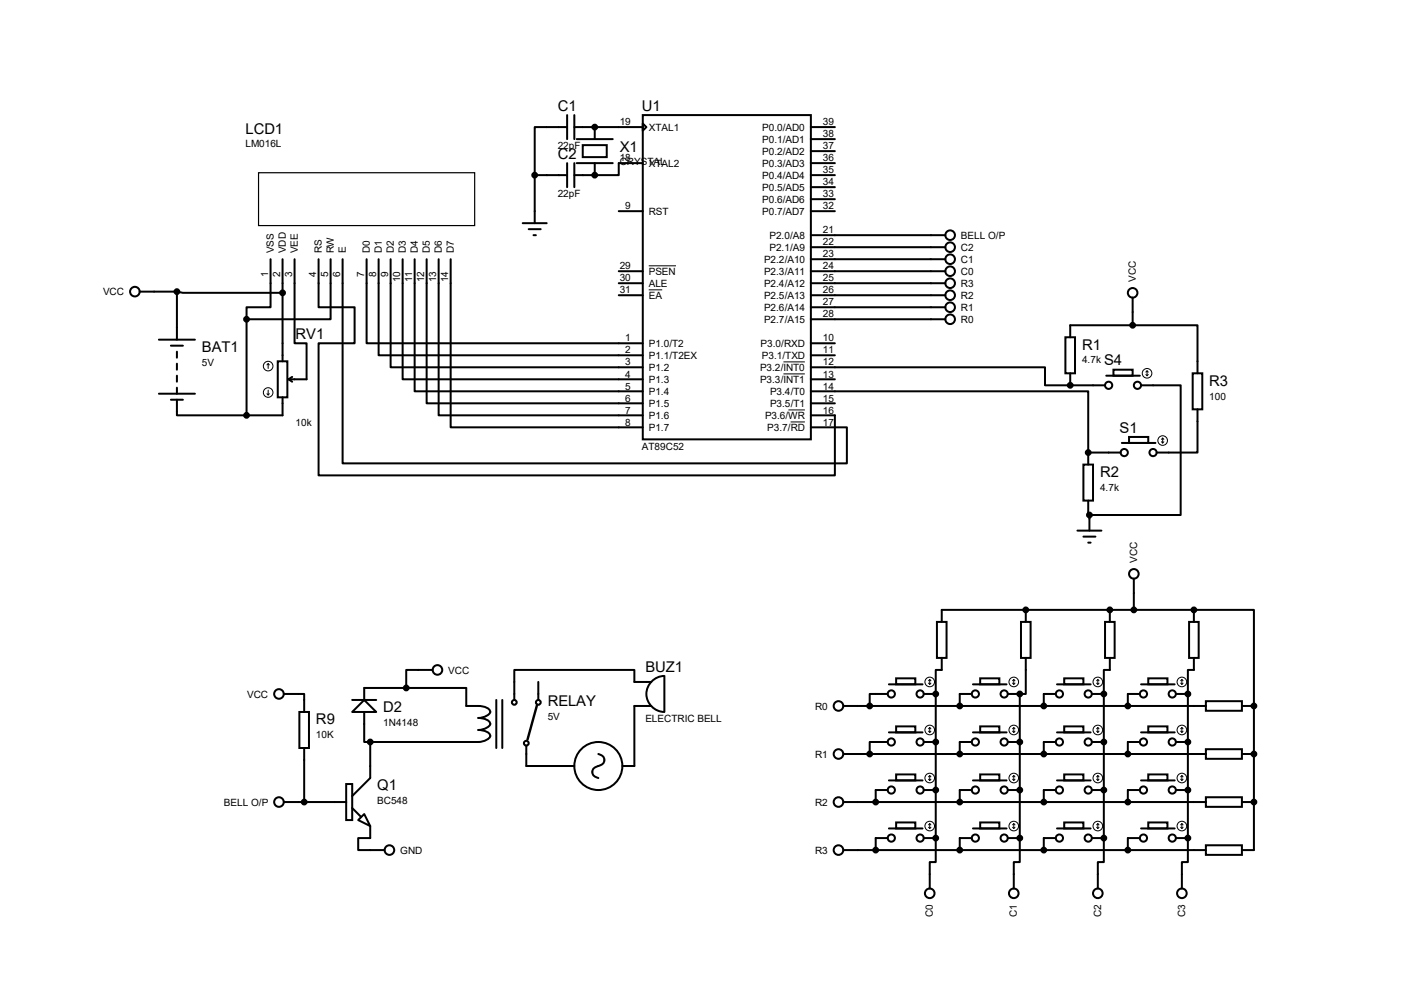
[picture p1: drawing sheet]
<svg xmlns="http://www.w3.org/2000/svg" width="297mm" height="210mm" viewBox="0 0 297 210" stroke-linecap="round" stroke-linejoin="round" font-family="sans-serif">
<g fill="none" stroke="#000" stroke-width=".42">
<path d="M113.1 37v10.2M113.1 37h6.9M120 26.9h-6.9v10.1M120 24.3v5.1M120 34.5v5.1M121.5 26.9h14.5M121.5 37h4.3M121.5 24.3v5.1M121.5 34.5v5.1M122 34.5h7.6M122 29.4h7.6M123.3 30.7h5.1v2.5h-5.1z"/>
<path d="M125.8 26.9v2.5M125.8 34.5v2.5M136 24.3h35.5v68.6h-35.5zM136 26.1l.7 .8-.7 .7zM136 34.5h-5.1v2.5h-5.1M171.5 26.9h5.1M171.5 37h5.1M171.5 34.5h5.1M171.5 29.4h5.1M171.5 32h5.1M171.5 39.6h5.1M57.2 54.8v10.2h-5v2.5"/>
<path d="M59.8 54.8v21.6M62.3 54.8v17.8h2.6v7.6h-3.9M67.4 54.8v10.2h7.6v7.6h-7.6v27.9h109.2v-12.7h-5.1M69.9 54.8v12.7h-17.7M72.5 54.8v43.2h106.7v-7.6h-7.7M77.6 54.8v17.8h58.4M80.1 54.8v20.3h55.9M82.6 54.8v22.9h53.4M85.2 54.8v25.4h50.8M87.7 54.8v28h48.3M90.3 54.8v30.5h45.7M92.8 54.8v33h43.2"/>
<path d="M95.3 54.8v35.6h40.7M110.6 47.2h5.1M111.8 48.5h2.6M112.9 49.7h.5M130.9 57.4h5.1M130.9 59.9h5.1M130.9 44.7h5.1M171.5 52.3h28.5M171.5 54.8h28.5M171.5 57.4h28.5M171.5 59.9h28.5M171.5 49.7h28.5"/>
<path d="M171.5 44.7h5.1M171.5 42.1h5.1M29.5 61.7h7.9M33.6 71.8h7.6M36.2 73.1h2.5M37.4 61.7l1.3 .2h21.1M37.4 61.7v10.1M37.4 74.4v1.2M37.4 76.9v1.3M37.4 79.5v1.2M52.2 67.5v20.3M58.8 76.4h2v7.6h-2z"/>
<path d="M61.8 79.7l-.8 .5M130.9 62.4h5.1M171.5 77.7h49.6v3.8h5.3M171.5 62.4h28.5M171.5 65h28.5M171.5 67.5h28.5M171.5 72.6h5.1M171.5 75.1h5.1M225.4 71.3h2v7.7h-2zM226.4 79v2.5M234 79.5h7.1M235.5 78.2h4.1v1.3h-4.1z"/>
<path d="M239.6 68.8h13.7v10.2M239.6 68.8h-13.2v2.5M239.6 62.9v5.9M252.3 79h2v7.6h-2zM33.6 83.3h7.6M36.2 84.5h2.5M37.4 84.5v3.3h14.8M37.4 82v1.3M59.8 84v3.8h-7.6M61 80.2l.8 .5M171.5 82.8h58.7v12.9M171.5 80.2h5.1"/>
<path d="M171.5 85.3h5.1M226.4 81.5h7.4M229.2 98.3h2v7.6h-2zM230.2 95.7h6.9M230.2 95.7v2.6M237.3 93.7h7.1M238.8 92.4h4.1v1.3h-4.1zM241.4 81.5h8.4v27.4h-19.3M253.3 86.6v9.1h-8.6M227.9 112.2h5.1M229.2 113.5h2.5M230.2 105.9v2.5l.3 .5"/>
<path d="M230.2 114.8h.5M230.5 108.9v3.3M198.2 131.5h2v7.6h-2zM199.2 139.1v2.6h-1.2v5.1M216 131.5h2v7.6h-2zM217 139.1v7.7h-1.3M217 129v2.5M233.8 131.5h2v7.6h-2zM234.8 139.1v2.6h-1.3v5.1M234.8 129v2.5M239.9 122.4v6.6M251.5 131.5h2.1v7.6h-2.1z"/>
<path d="M252.6 139.1v2.6h-1.3v5.1M252.6 129h12.7v20.3M252.6 129h-53.4v2.5M252.6 129v2.5M60 146.8h4.3v3.8M63.3 150.6h2.1v7.6h-2.1zM64.3 158.2v11.4M74.5 150.6l2.5-2.6 2.6 2.6zM74.5 148h5.1M77 150.6v6.3h1.3M78.3 156.9v7.6l-3.8 3.9M85.9 145.5h12.7v3.8a8.5 8.5 0 0 1 4.3 .4 .88 .88 0 0 1 .8 .8 .88 .88 0 0 1-.8 .9l-1.7 .4a2.31 2.31 0 0 1 2.5 1.3 2.69 2.69 0 0 1-2.5 1.3 2.31 2.31 0 0 1 2.5 1.3 2.69 2.69 0 0 1-2.5 1.2h-22.9"/>
<path d="M85.9 145.5h-8.9v2.5M91.5 141.7h-5.6v3.8M105 148v10.2M106.3 148v10.2M111.3 157.7v4.3h10.2M113.9 144.2v3.8M126.6 159.5a1.27 1.27 0 0 1 1.2 1.2 1.27 1.27 0 0 1-1.2 1.3 1.27 1.27 0 0 0-1.3 1.3 1.27 1.27 0 0 0 1.3 1.2M137.8 144.2h-3.6v-2.5h-25.4v6.3M137.8 149.3h-3.6v12.7h-2.5M137.9 144.1a3.8 3.8 0 0 1 2.6-1.1v7.6a3.8 3.8 0 0 1-3.4-2.4 3.8 3.8 0 0 1 .8-4.1zM178.4 149.3h76.7M178.4 159.5h76.7"/>
<path d="M187.8 156.9h-3.8v2.6M187.8 146.8h-3.8v2.5M188 154.9h7.2M188 144.7h7.2M189.6 153.6h4v1.3h-4zM189.6 143.5h4v1.2h-4zM195.4 156.9h2.6M195.4 146.8h2.6M198 146.8v30.4M205.6 146.8h-2.6v2.5M205.6 156.9h-2.6v2.6M205.8 154.9h7.1"/>
<path d="M205.8 144.7h7.1M207.3 153.6h4.1v1.3h-4.1zM207.3 143.5h4.1v1.2h-4.1zM213.2 156.9h2.5M213.2 146.8h2.5M215.7 146.8v30.4M223.4 146.8h-2.6v2.5M223.4 156.9h-2.6v2.6M223.6 154.9h7.1M223.6 144.7h7.1M225.1 153.6h4.1v1.3h-4.1zM225.1 143.5h4.1v1.2h-4.1z"/>
<path d="M231 156.9h2.5M231 146.8h2.5M233.5 146.8v30.4M241.1 146.8h-2.5v2.5M241.1 156.9h-2.5v2.6M241.4 154.9h7.1M241.4 144.7h7.1M242.9 153.6h4.1v1.3h-4.1zM242.9 143.5h4.1v1.2h-4.1zM248.8 156.9h2.5M248.8 146.8h2.5M251.3 146.8v30.4"/>
<path d="M255.1 148.3h7.6v2h-7.6zM255.1 158.5h7.6v2h-7.6zM262.7 149.3h2.6M262.7 159.5h2.6M265.3 149.3v30.5h-2.6M60 169.6h13.2M73.2 165.8h1.3v7.6h-1.3zM74.5 170.9l1.8 1.8M77 172.2l1.3 2.5-2.5-1.3zM78.3 174.7v2.5h-2.5v2.6h5.6M178.4 169.6h76.7M178.4 179.8h76.7"/>
<path d="M187.8 167.1h-2.5v2.5M187.8 177.2h-2.5v2.6M188 175.2h7.2M188 165.1h7.2M189.6 173.9h4v1.3h-4zM189.6 163.8h4v1.3h-4zM195.4 177.2h2.6M195.4 167.1h2.6M198 177.2v5.1h-1.3v5.6M205.6 167.1h-2.6v2.5M205.6 177.2h-2.6v2.6M205.8 175.2h7.1"/>
<path d="M205.8 165.1h7.1M207.3 173.9h4.1v1.3h-4.1zM207.3 163.8h4.1v1.3h-4.1zM213.2 177.2h2.5M213.2 167.1h2.5M215.7 177.2v5.1h-1.2v5.6M223.4 167.1h-2.6v2.5M223.4 177.2h-2.6v2.6M223.6 175.2h7.1M223.6 165.1h7.1M225.1 173.9h4.1v1.3h-4.1zM225.1 163.8h4.1v1.3h-4.1z"/>
<path d="M231 177.2h2.5M231 167.1h2.5M233.5 177.2v5.1h-1.3v5.6M241.1 167.1h-2.5v2.5M241.1 177.2h-2.5v2.6M241.4 175.2h7.1M241.4 165.1h7.1M242.9 173.9h4.1v1.3h-4.1zM242.9 163.8h4.1v1.3h-4.1zM248.8 177.2h2.5M248.8 167.1h2.5M251.3 177.2v5.1h-1.3v5.6"/>
<path d="M255.1 168.6h7.6v2h-7.6zM255.1 178.8h7.6v2h-7.6zM262.7 169.6h2.6"/>
<circle cx="201" cy="57.4" r="1.02"/>
<circle cx="201" cy="49.7" r="1.02"/>
<circle cx="201" cy="54.8" r="1.02"/>
<circle cx="201" cy="52.3" r="1.02"/>
<circle cx="201" cy="59.9" r="1.02"/>
<circle cx="28.5" cy="61.7" r="1.02"/>
<circle cx="201" cy="62.4" r="1.02"/>
<circle cx="201" cy="65" r="1.02"/>
<circle cx="201" cy="67.5" r="1.02"/>
<circle cx="239.6" cy="61.9" r="1.02"/>
<circle cx="234.5" cy="81.5" r=".76"/>
<circle cx="237.8" cy="95.7" r=".76"/>
<circle cx="240.6" cy="81.5" r=".76"/>
<circle cx="243.9" cy="95.7" r=".76"/>
<circle cx="239.9" cy="121.4" r="1.02"/>
<circle cx="59" cy="146.8" r="1.02"/>
<circle cx="92.5" cy="141.7" r="1.02"/>
<circle cx="108.8" cy="148.5" r=".51"/>
<circle cx="111.3" cy="157.2" r=".51"/>
<circle cx="113.9" cy="148.5" r=".51"/>
<circle cx="177.4" cy="149.3" r="1.02"/>
<circle cx="177.4" cy="159.5" r="1.02"/>
<circle cx="188.6" cy="156.9" r=".76"/>
<circle cx="188.6" cy="146.8" r=".76"/>
<circle cx="194.6" cy="156.9" r=".76"/>
<circle cx="194.6" cy="146.8" r=".76"/>
<circle cx="206.3" cy="146.8" r=".76"/>
<circle cx="206.3" cy="156.9" r=".76"/>
<circle cx="212.4" cy="156.9" r=".76"/>
<circle cx="212.4" cy="146.8" r=".76"/>
<circle cx="224.1" cy="146.8" r=".76"/>
<circle cx="224.1" cy="156.9" r=".76"/>
<circle cx="230.2" cy="156.9" r=".76"/>
<circle cx="230.2" cy="146.8" r=".76"/>
<circle cx="241.9" cy="156.9" r=".76"/>
<circle cx="241.9" cy="146.8" r=".76"/>
<circle cx="248" cy="156.9" r=".76"/>
<circle cx="248" cy="146.8" r=".76"/>
<circle cx="59" cy="169.6" r="1.02"/>
<circle cx="82.4" cy="179.8" r="1.02"/>
<circle cx="126.6" cy="162" r="5.1"/>
<circle cx="177.4" cy="179.8" r="1.02"/>
<circle cx="177.4" cy="169.6" r="1.02"/>
<circle cx="188.6" cy="167.1" r=".76"/>
<circle cx="188.6" cy="177.2" r=".76"/>
<circle cx="194.6" cy="177.2" r=".76"/>
<circle cx="194.6" cy="167.1" r=".76"/>
<circle cx="206.3" cy="167.1" r=".76"/>
<circle cx="206.3" cy="177.2" r=".76"/>
<circle cx="212.4" cy="177.2" r=".76"/>
<circle cx="212.4" cy="167.1" r=".76"/>
<circle cx="224.1" cy="177.2" r=".76"/>
<circle cx="224.1" cy="167.1" r=".76"/>
<circle cx="230.2" cy="167.1" r=".76"/>
<circle cx="230.2" cy="177.2" r=".76"/>
<circle cx="241.9" cy="167.1" r=".76"/>
<circle cx="241.9" cy="177.2" r=".76"/>
<circle cx="248" cy="167.1" r=".76"/>
<circle cx="248" cy="177.2" r=".76"/>
<circle cx="196.7" cy="188.9" r="1.02"/>
<circle cx="214.5" cy="188.9" r="1.02"/>
<circle cx="232.2" cy="188.9" r="1.02"/>
<circle cx="250" cy="188.9" r="1.02"/>
</g>
<g fill="#000">
<circle cx="125.8" cy="37" r=".21"/>
<circle cx="125.8" cy="26.9" r=".21"/>
<circle cx="226.4" cy="81.5" r=".21"/>
<circle cx="230.2" cy="95.7" r=".21"/>
<circle cx="217" cy="129" r=".21"/>
<circle cx="234.8" cy="129" r=".21"/>
<circle cx="252.6" cy="129" r=".21"/>
<circle cx="198" cy="156.9" r=".21"/>
<circle cx="198" cy="146.8" r=".21"/>
<circle cx="215.7" cy="146.8" r=".21"/>
<circle cx="215.7" cy="156.9" r=".21"/>
<circle cx="233.5" cy="156.9" r=".21"/>
<circle cx="233.5" cy="146.8" r=".21"/>
<circle cx="251.3" cy="156.9" r=".21"/>
<circle cx="251.3" cy="146.8" r=".21"/>
<circle cx="265.3" cy="159.5" r=".21"/>
<circle cx="265.3" cy="149.3" r=".21"/>
<circle cx="198" cy="167.1" r=".21"/>
<circle cx="198" cy="177.2" r=".21"/>
<circle cx="215.7" cy="177.2" r=".21"/>
<circle cx="215.7" cy="167.1" r=".21"/>
<circle cx="233.5" cy="167.1" r=".21"/>
<circle cx="233.5" cy="177.2" r=".21"/>
<circle cx="251.3" cy="167.1" r=".21"/>
<circle cx="251.3" cy="177.2" r=".21"/>
<circle cx="265.3" cy="169.6" r=".21"/>
</g>
<path d="M54.7 36.5h45.7v11.2h-45.7z" fill="none" stroke="#000" stroke-width=".25"/>
<g fill="none" stroke="#000" stroke-width=".21">
<path d="M137.2 56.2h5.8M56.7 76.9l-.2 .3M56.7 76.9l.3 .3M56.7 76.9v1M137.2 61.3h2.9M165.7 76.5h4.6M165.7 79.1h4.6M242.4 79.2l.3 .3M242.7 78.4v1.1M242.7 78.4l-.3 .3M242.7 78.4l.2 .3M242.9 79.2l-.2 .3"/>
<path d="M56.5 83.3l.2 .2M56.7 82.5v1M57 83.3l-.3 .2M166.8 86.7h3.5M167.3 89.2h3M245.7 93.4l.3 .3M246 92.7v1M246 92.7l-.3 .2M246 92.7l.2 .2M246.2 93.4l-.2 .3M196.4 154.6l.3 .3M196.4 144.5l.3 .2"/>
<path d="M196.7 143.7v1M196.7 153.9v1M196.7 153.9l-.3 .2M196.7 153.9l.2 .2M196.7 143.7l-.3 .3M196.7 143.7l.2 .3M196.9 154.6l-.2 .3M196.9 144.5l-.2 .2M214.2 154.6l.3 .3M214.2 144.5l.3 .2M214.5 143.7v1M214.5 153.9v1"/>
<path d="M214.5 153.9l-.3 .2M214.5 153.9l.2 .2M214.5 143.7l-.3 .3M214.5 143.7l.2 .3M214.7 154.6l-.2 .3M214.7 144.5l-.2 .2M232 154.6l.2 .3M232 144.5l.2 .2M232.2 143.7v1M232.2 153.9v1M232.2 153.9l-.2 .2M232.2 153.9l.3 .2"/>
<path d="M232.2 143.7l-.2 .3M232.2 143.7l.3 .3M232.5 154.6l-.3 .3M232.5 144.5l-.3 .2M249.8 154.6l.2 .3M249.8 144.5l.2 .2M250 143.7v1M250 153.9v1M250 153.9l-.2 .2M250 153.9l.3 .2M250 143.7l-.2 .3M250 143.7l.3 .3"/>
<path d="M250.3 154.6l-.3 .3M250.3 144.5l-.3 .2M196.4 175l.3 .2M196.4 164.8l.3 .3M196.7 164v1.1M196.7 174.2v1M196.7 174.2l-.3 .3M196.7 174.2l.2 .3M196.7 164l-.3 .3M196.7 164l.2 .3M196.9 175l-.2 .2M196.9 164.8l-.2 .3"/>
<path d="M214.2 175l.3 .2M214.2 164.8l.3 .3M214.5 164v1.1M214.5 174.2v1M214.5 174.2l-.3 .3M214.5 174.2l.2 .3M214.5 164l-.3 .3M214.5 164l.2 .3M214.7 175l-.2 .2M214.7 164.8l-.2 .3M232 175l.2 .2M232 164.8l.2 .3"/>
<path d="M232.2 164v1.1M232.2 174.2v1M232.2 174.2l-.2 .3M232.2 174.2l.3 .3M232.2 164l-.2 .3M232.2 164l.3 .3M232.5 175l-.3 .2M232.5 164.8l-.3 .3M249.8 175l.2 .2M249.8 164.8l.2 .3M250 164v1.1M250 174.2v1"/>
<path d="M250 174.2l-.2 .3M250 174.2l.3 .3M250 164l-.2 .3M250 164l.3 .3M250.3 175l-.3 .2M250.3 164.8l-.3 .3"/>
<circle cx="56.7" cy="77.4" r="1.02"/>
<circle cx="242.7" cy="79" r="1.02"/>
<circle cx="56.7" cy="83" r="1.02"/>
<circle cx="246" cy="93.2" r="1.02"/>
<circle cx="196.7" cy="154.4" r="1.02"/>
<circle cx="196.7" cy="144.2" r="1.02"/>
<circle cx="214.5" cy="144.2" r="1.02"/>
<circle cx="214.5" cy="154.4" r="1.02"/>
<circle cx="232.2" cy="144.2" r="1.02"/>
<circle cx="232.2" cy="154.4" r="1.02"/>
<circle cx="250" cy="154.4" r="1.02"/>
<circle cx="250" cy="144.2" r="1.02"/>
<circle cx="196.7" cy="164.5" r="1.02"/>
<circle cx="196.7" cy="174.7" r="1.02"/>
<circle cx="214.5" cy="174.7" r="1.02"/>
<circle cx="214.5" cy="164.5" r="1.02"/>
<circle cx="232.2" cy="164.5" r="1.02"/>
<circle cx="232.2" cy="174.7" r="1.02"/>
<circle cx="250" cy="174.7" r="1.02"/>
<circle cx="250" cy="164.5" r="1.02"/>
</g>
<g fill="#000" stroke="#000" stroke-width=".42">
<circle cx="113.1" cy="37" r=".51"/>
<circle cx="125.8" cy="26.9" r=".51"/>
<circle cx="125.8" cy="37" r=".51"/>
<circle cx="37.4" cy="61.7" r=".51"/>
<circle cx="52.2" cy="67.5" r=".51"/>
<circle cx="59.8" cy="61.9" r=".51"/>
<circle cx="239.6" cy="68.8" r=".51"/>
<circle cx="52.2" cy="87.8" r=".51"/>
<circle cx="226.4" cy="81.5" r=".51"/>
<circle cx="230.2" cy="95.7" r=".51"/>
<circle cx="230.5" cy="108.9" r=".51"/>
<circle cx="217" cy="129" r=".51"/>
<circle cx="234.8" cy="129" r=".51"/>
<circle cx="239.9" cy="129" r=".51"/>
<circle cx="252.6" cy="129" r=".51"/>
<circle cx="78.3" cy="156.9" r=".51"/>
<circle cx="85.9" cy="145.5" r=".51"/>
<circle cx="184" cy="159.5" r=".51"/>
<circle cx="184" cy="149.3" r=".51"/>
<circle cx="198" cy="146.8" r=".51"/>
<circle cx="198" cy="156.9" r=".51"/>
<circle cx="203" cy="159.5" r=".51"/>
<circle cx="203" cy="149.3" r=".51"/>
<circle cx="215.7" cy="146.8" r=".51"/>
<circle cx="215.7" cy="156.9" r=".51"/>
<circle cx="220.8" cy="149.3" r=".51"/>
<circle cx="220.8" cy="159.5" r=".51"/>
<circle cx="233.5" cy="146.8" r=".51"/>
<circle cx="233.5" cy="156.9" r=".51"/>
<circle cx="238.6" cy="159.5" r=".51"/>
<circle cx="238.6" cy="149.3" r=".51"/>
<circle cx="251.3" cy="156.9" r=".51"/>
<circle cx="251.3" cy="146.8" r=".51"/>
<circle cx="265.3" cy="159.5" r=".51"/>
<circle cx="265.3" cy="149.3" r=".51"/>
<circle cx="64.3" cy="169.6" r=".51"/>
<circle cx="185.3" cy="179.8" r=".51"/>
<circle cx="185.3" cy="169.6" r=".51"/>
<circle cx="198" cy="167.1" r=".51"/>
<circle cx="198" cy="177.2" r=".51"/>
<circle cx="203" cy="179.8" r=".51"/>
<circle cx="203" cy="169.6" r=".51"/>
<circle cx="215.7" cy="167.1" r=".51"/>
<circle cx="215.7" cy="177.2" r=".51"/>
<circle cx="220.8" cy="169.6" r=".51"/>
<circle cx="220.8" cy="179.8" r=".51"/>
<circle cx="233.5" cy="177.2" r=".51"/>
<circle cx="233.5" cy="167.1" r=".51"/>
<circle cx="238.6" cy="179.8" r=".51"/>
<circle cx="238.6" cy="169.6" r=".51"/>
<circle cx="251.3" cy="177.2" r=".51"/>
<circle cx="251.3" cy="167.1" r=".51"/>
<circle cx="265.3" cy="169.6" r=".51"/>
</g>
<path d="M113.6 149.1l-2 7.3" fill="none" stroke="#000" stroke-width=".51"/>
<g font-size="3.1">
<text x="118" y="23.5">C1</text>
<text x="135.8" y="23.5">U1</text>
<text x="51.9" y="28.2">LCD1</text>
<text x="118" y="33.6">C2</text>
<text x="131.1" y="32">X1</text>
<text x="62.5" y="71.7">RV1</text>
<text x="42.7" y="74.5">BAT1</text>
<text x="228.9" y="74">R1</text>
<text x="233.6" y="77.3">S4</text>
<text x="255.8" y="81.6">R3</text>
<text x="236.9" y="91.5">S1</text>
<text x="232.7" y="100.9">R2</text>
<text x="136.5" y="142.1">BUZ1</text>
<text x="115.9" y="149.4">RELAY</text>
<text x="66.8" y="153.2">R9</text>
<text x="81.1" y="150.7">D2</text>
<text x="79.8" y="167.2">Q1</text>
</g>
<g font-size="2.1">
<text x="131.1" y="26.5">19</text>
<text x="137.2" y="27.6">XTAL1</text>
<text x="161.2" y="27.6">P0.0/AD0</text>
<text x="174.1" y="26.5">39</text>
<text x="174.1" y="29">38</text>
<text x="51.9" y="31.2">LM016L</text>
<text x="118" y="31.6">22pF</text>
<text x="131.1" y="34.1">18</text>
<text x="131.1" y="35">CRYSTAL</text>
<text x="137.2" y="35.3">XTAL2</text>
<text x="161.2" y="30.2">P0.1/AD1</text>
<text x="161.2" y="32.7">P0.2/AD2</text>
<text x="161.2" y="35.3">P0.3/AD3</text>
<text x="174.1" y="31.6">37</text>
<text x="174.1" y="34.1">36</text>
<text x="118" y="41.7">22pF</text>
<text x="161.2" y="37.8">P0.4/AD4</text>
<text x="161.2" y="40.3">P0.5/AD5</text>
<text x="174.1" y="36.7">35</text>
<text x="174.1" y="39.2">34</text>
<text x="174.1" y="41.7">33</text>
<text x="132.2" y="44.3">9</text>
<text x="137.2" y="45.4">RST</text>
<text x="161.2" y="42.9">P0.6/AD6</text>
<text x="161.2" y="45.4">P0.7/AD7</text>
<text x="174.1" y="44.3">32</text>
<text x="57.9" y="53.6" transform="rotate(-90 57.9 53.6)">VSS</text>
<text x="60.5" y="53.6" transform="rotate(-90 60.5 53.6)">VDD</text>
<text x="63" y="53.6" transform="rotate(-90 63 53.6)">VEE</text>
<text x="68.1" y="53.6" transform="rotate(-90 68.1 53.6)">RS</text>
<text x="70.6" y="53.6" transform="rotate(-90 70.6 53.6)">RW</text>
<text x="73.2" y="53.6" transform="rotate(-90 73.2 53.6)">E</text>
<text x="78.2" y="53.6" transform="rotate(-90 78.2 53.6)">D0</text>
<text x="80.8" y="53.6" transform="rotate(-90 80.8 53.6)">D1</text>
<text x="83.3" y="53.6" transform="rotate(-90 83.3 53.6)">D2</text>
<text x="85.9" y="53.6" transform="rotate(-90 85.9 53.6)">D3</text>
<text x="88.4" y="53.6" transform="rotate(-90 88.4 53.6)">D4</text>
<text x="90.9" y="53.6" transform="rotate(-90 90.9 53.6)">D5</text>
<text x="93.5" y="53.6" transform="rotate(-90 93.5 53.6)">D6</text>
<text x="96" y="53.6" transform="rotate(-90 96 53.6)">D7</text>
<text x="162.8" y="50.5">P2.0/A8</text>
<text x="162.8" y="53">P2.1/A9</text>
<text x="174.1" y="49.4">21</text>
<text x="174.1" y="51.9">22</text>
<text x="203.3" y="53">C2</text>
<text x="203.3" y="50.5">BELL O/P</text>
<text x="56.7" y="58.5" transform="rotate(-90 56.7 58.5)">1</text>
<text x="59.3" y="58.5" transform="rotate(-90 59.3 58.5)">2</text>
<text x="61.8" y="58.5" transform="rotate(-90 61.8 58.5)">3</text>
<text x="66.9" y="58.5" transform="rotate(-90 66.9 58.5)">4</text>
<text x="69.4" y="58.5" transform="rotate(-90 69.4 58.5)">5</text>
<text x="72" y="58.5" transform="rotate(-90 72 58.5)">6</text>
<text x="77" y="58.5" transform="rotate(-90 77 58.5)">7</text>
<text x="79.6" y="58.5" transform="rotate(-90 79.6 58.5)">8</text>
<text x="82.1" y="58.5" transform="rotate(-90 82.1 58.5)">9</text>
<text x="84.7" y="59.7" transform="rotate(-90 84.7 59.7)">10</text>
<text x="87.2" y="59.6" transform="rotate(-90 87.2 59.6)">11</text>
<text x="89.7" y="59.7" transform="rotate(-90 89.7 59.7)">12</text>
<text x="92.3" y="59.7" transform="rotate(-90 92.3 59.7)">13</text>
<text x="94.8" y="59.7" transform="rotate(-90 94.8 59.7)">14</text>
<text x="131.1" y="59.5">30</text>
<text x="131.1" y="57">29</text>
<text x="137.2" y="58.1">PSEN</text>
<text x="161.6" y="55.6">P2.2/A10</text>
<text x="161.6" y="58.1">P2.3/A11</text>
<text x="174.1" y="54.4">23</text>
<text x="174.1" y="57">24</text>
<text x="174.1" y="59.5">25</text>
<text x="203.3" y="55.6">C1</text>
<text x="203.3" y="58.1">C0</text>
<text x="240.3" y="59.6" transform="rotate(-90 240.3 59.6)">VCC</text>
<text x="21.8" y="62.4">VCC</text>
<text x="131.1" y="62.1">31</text>
<text x="137.2" y="60.7">ALE</text>
<text x="137.2" y="63.2">EA</text>
<text x="161.6" y="60.7">P2.4/A12</text>
<text x="161.6" y="63.2">P2.5/A13</text>
<text x="161.6" y="65.7">P2.6/A14</text>
<text x="174.1" y="62.1">26</text>
<text x="174.1" y="64.6">27</text>
<text x="203.3" y="60.7">R3</text>
<text x="203.3" y="63.2">R2</text>
<text x="203.3" y="65.7">R1</text>
<text x="161.6" y="68.3">P2.7/A15</text>
<text x="174.1" y="67.1">28</text>
<text x="203.3" y="68.3">R0</text>
<text x="42.7" y="77.4">5V</text>
<text x="132.2" y="72.2">1</text>
<text x="132.2" y="74.8">2</text>
<text x="132.2" y="77.3">3</text>
<text x="137.2" y="73.4">P1.0/T2</text>
<text x="137.2" y="75.9">P1.1/T2EX</text>
<text x="160.9" y="73.4">P3.0/RXD</text>
<text x="161.2" y="75.9">P3.1/TXD</text>
<text x="174.1" y="72.2">10</text>
<text x="174.1" y="74.8">11</text>
<text x="174.1" y="77.3">12</text>
<text x="228.9" y="76.9">4.7k</text>
<text x="132.2" y="79.8">4</text>
<text x="132.2" y="82.4">5</text>
<text x="137.2" y="78.4">P1.2</text>
<text x="137.2" y="81">P1.3</text>
<text x="137.2" y="83.5">P1.4</text>
<text x="160.8" y="78.4">P3.2/INT0</text>
<text x="160.8" y="81">P3.3/INT1</text>
<text x="162.9" y="83.5">P3.4/T0</text>
<text x="174.1" y="79.8">13</text>
<text x="174.1" y="82.4">14</text>
<text x="132.2" y="84.9">6</text>
<text x="132.2" y="87.5">7</text>
<text x="137.2" y="86.1">P1.5</text>
<text x="137.2" y="88.6">P1.6</text>
<text x="161.8" y="88.6">P3.6/WR</text>
<text x="162.9" y="86.1">P3.5/T1</text>
<text x="174.1" y="87.5">16</text>
<text x="174.1" y="84.9">15</text>
<text x="255.8" y="84.5">100</text>
<text x="62.5" y="90">10k</text>
<text x="132.2" y="90">8</text>
<text x="135.8" y="95.1">AT89C52</text>
<text x="137.2" y="91.1">P1.7</text>
<text x="162.3" y="91.1">P3.7/RD</text>
<text x="174.1" y="90">17</text>
<text x="232.7" y="103.8">4.7k</text>
<text x="240.5" y="119.1" transform="rotate(-90 240.5 119.1)">VCC</text>
<text x="94.8" y="142.5">VCC</text>
<text x="52.3" y="147.5">VCC</text>
<text x="81.1" y="153.6">1N4148</text>
<text x="115.9" y="152.3">5V</text>
<text x="136.5" y="152.7">ELECTRIC BELL</text>
<text x="172.4" y="150.1">R0</text>
<text x="66.8" y="156.1">10K</text>
<text x="172.4" y="160.2">R1</text>
<text x="47.4" y="170.4">BELL O/P</text>
<text x="79.8" y="170.1">BC548</text>
<text x="172.4" y="170.4">R2</text>
<text x="84.7" y="180.6">GND</text>
<text x="172.4" y="180.6">R3</text>
<text x="197.4" y="193.9" transform="rotate(-90 197.4 193.9)">C0</text>
<text x="215.1" y="193.9" transform="rotate(-90 215.1 193.9)">C1</text>
<text x="232.9" y="193.9" transform="rotate(-90 232.9 193.9)">C2</text>
<text x="250.7" y="193.9" transform="rotate(-90 250.7 193.9)">C3</text>
</g>
</svg>
